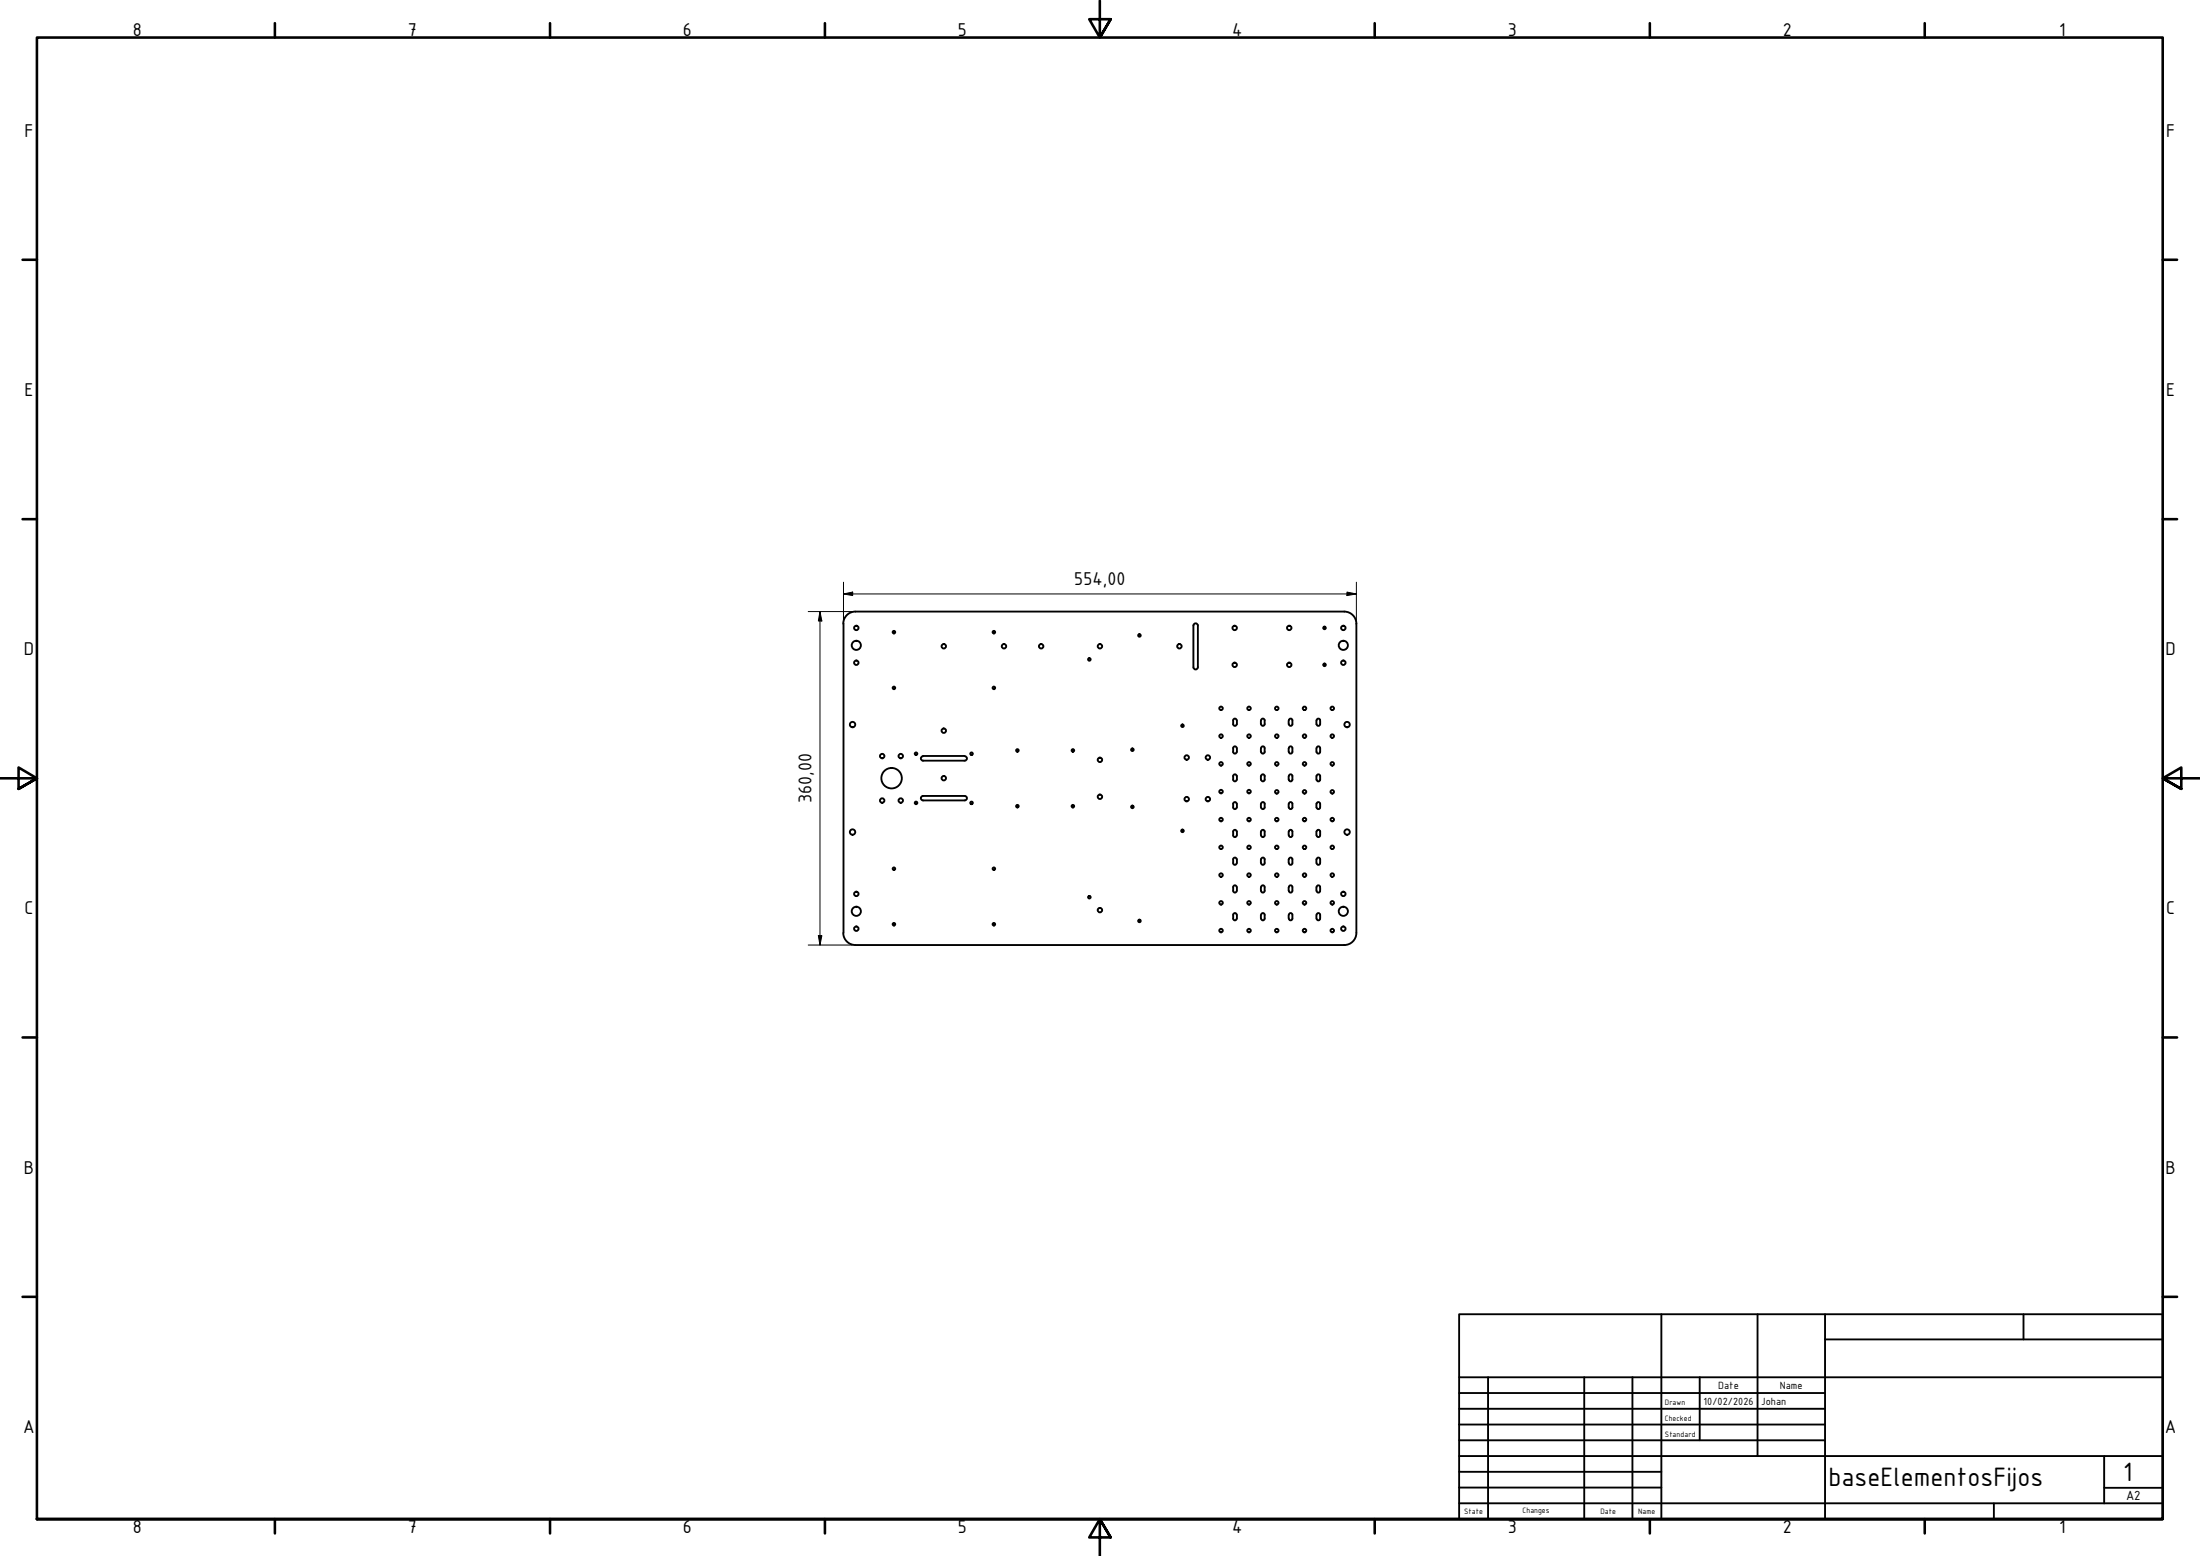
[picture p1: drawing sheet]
<svg xmlns="http://www.w3.org/2000/svg" width="594mm" height="420mm" viewBox="0 0 594 420" stroke-linecap="round" stroke-linejoin="round" font-family="sans-serif">
<!-- layer: Visible (ISO) -->
<g fill="none" stroke="#000" stroke-width=".51">
<path d="M227.8 168.4v83.5M231 165.1a3.3 3.3 0 0 0-3.3 3.3M231 165.1h132M363 165.1a3.3 3.3 0 0 1 3.3 3.3M366.3 168.4v83.5M322.3 180.2a.6 .6 0 0 0 .6 .6 .6 .6 0 0 0 .6-.6M322.3 180.1v-11.2a.6 .6 0 0 1 .6-.6 .6 .6 0 0 1 .6 .6v11.2M333 194.5a.48 .48 0 0 1 .5-.5 .48 .48 0 0 1 .4 .5M333 194.5v1.1M333 195.5a.48 .48 0 0 0 .5 .5 .48 .48 0 0 0 .4-.5M334 194.5v1.1M340.5 194.5v1.1"/>
<path d="M340.6 195.5a.48 .48 0 0 0 .4 .5 .48 .48 0 0 0 .5-.5M340.6 194.5a.48 .48 0 0 1 .4-.5 .48 .48 0 0 1 .5 .5M341.5 194.5v1.1M348 194.5v1.1M348 194.5a.48 .48 0 0 1 .5-.5 .48 .48 0 0 1 .5 .5M348 195.5a.48 .48 0 0 0 .5 .5 .48 .48 0 0 0 .5-.5M349 194.5v1.1M355.5 194.5v1.1M355.5 194.5a.48 .48 0 0 1 .5-.5 .48 .48 0 0 1 .5 .5M355.5 195.5a.48 .48 0 0 0 .5 .5 .48 .48 0 0 0 .5-.5M356.5 194.5v1.1M249.2 204.1h11.3"/>
<path d="M249.3 204.2a.6 .6 0 0 0-.6 .6 .6 .6 0 0 0 .6 .6h11.2M260.5 214.9h-11.2a.6 .6 0 0 0-.6 .6 .6 .6 0 0 0 .6 .6h11.2M260.5 204.2a.6 .6 0 0 1 .6 .6 .6 .6 0 0 1-.6 .6M260.5 214.9a.6 .6 0 0 1 .6 .6 .6 .6 0 0 1-.6 .6M333 202a.48 .48 0 0 1 .5-.5 .48 .48 0 0 1 .4 .5M333 202v1.1M333 203a.48 .48 0 0 0 .5 .5 .48 .48 0 0 0 .4-.5M333 210.5a.48 .48 0 0 0 .5 .5 .48 .48 0 0 0 .4-.5M333 218a.48 .48 0 0 0 .5 .5 .48 .48 0 0 0 .4-.5M333.9 209.6a.48 .48 0 0 0-.4-.5 .48 .48 0 0 0-.5 .5v.9M333.9 217.1a.48 .48 0 0 0-.4-.5 .48 .48 0 0 0-.5 .5v.9M334 202v1.1"/>
<path d="M334 209.5v1M334 217v1M340.5 202v1.1M340.5 209.5v1M340.5 217v1M340.6 203a.48 .48 0 0 0 .4 .5 .48 .48 0 0 0 .5-.5M340.6 210.5a.48 .48 0 0 0 .4 .5 .48 .48 0 0 0 .5-.5M340.6 218a.48 .48 0 0 0 .4 .5 .48 .48 0 0 0 .5-.5M340.6 202a.48 .48 0 0 1 .4-.5 .48 .48 0 0 1 .5 .5M340.6 209.6a.48 .48 0 0 1 .4-.5 .48 .48 0 0 1 .5 .5v.9M340.6 217.1a.48 .48 0 0 1 .4-.5 .48 .48 0 0 1 .5 .5v.9M341.5 202v1.1"/>
<path d="M348 202v1.1M348 209.5v1M348 217v1M348 202a.48 .48 0 0 1 .5-.5 .48 .48 0 0 1 .5 .5M348 209.6a.48 .48 0 0 1 .5-.5 .48 .48 0 0 1 .5 .5v.9M348 217.1a.48 .48 0 0 1 .5-.5 .48 .48 0 0 1 .5 .5v.9M348 203a.48 .48 0 0 0 .5 .5 .48 .48 0 0 0 .5-.5M348 210.5a.48 .48 0 0 0 .5 .5 .48 .48 0 0 0 .5-.5M348 218a.48 .48 0 0 0 .5 .5 .48 .48 0 0 0 .5-.5M349 202v1.1M355.5 202v1.1M355.5 209.5v1"/>
<path d="M355.5 217v1M355.5 202a.48 .48 0 0 1 .5-.5 .48 .48 0 0 1 .5 .5M355.5 209.6a.48 .48 0 0 1 .5-.5 .48 .48 0 0 1 .5 .5v.9M355.5 217.1a.48 .48 0 0 1 .5-.5 .48 .48 0 0 1 .5 .5v.9M355.5 203a.48 .48 0 0 0 .5 .5 .48 .48 0 0 0 .5-.5M355.5 210.5a.48 .48 0 0 0 .5 .5 .48 .48 0 0 0 .5-.5M355.5 218a.48 .48 0 0 0 .5 .5 .48 .48 0 0 0 .5-.5M356.5 202v1.1M333 239.5a.48 .48 0 0 1 .5-.4 .48 .48 0 0 1 .4 .4M333 239.6v.9a.48 .48 0 0 0 .5 .5 .48 .48 0 0 0 .4-.5M333.9 224.5a.48 .48 0 0 0-.4-.4 .48 .48 0 0 0-.5 .4v1a.48 .48 0 0 0 .5 .5 .48 .48 0 0 0 .4-.4M333.9 232a.48 .48 0 0 0-.4-.4 .48 .48 0 0 0-.5 .4v1a.48 .48 0 0 0 .5 .5 .48 .48 0 0 0 .4-.4"/>
<path d="M334 224.5v1M334 232v1M334 239.6v.9M340.5 224.5v1M340.5 232v1M340.5 239.6v.9M340.6 224.5a.48 .48 0 0 1 .4-.4 .48 .48 0 0 1 .5 .4v1a.48 .48 0 0 1-.5 .5 .48 .48 0 0 1-.4-.4M340.6 232a.48 .48 0 0 1 .4-.4 .48 .48 0 0 1 .5 .4v1a.48 .48 0 0 1-.5 .5 .48 .48 0 0 1-.4-.4M340.6 239.5a.48 .48 0 0 1 .4-.4 .48 .48 0 0 1 .5 .4M341.5 239.6v.9a.48 .48 0 0 1-.5 .5 .48 .48 0 0 1-.4-.5M348 224.5v1M348 232v1"/>
<path d="M348 239.6v.9M348 224.5a.48 .48 0 0 1 .5-.4 .48 .48 0 0 1 .5 .4v1a.48 .48 0 0 1-.5 .5 .48 .48 0 0 1-.5-.4M348 232a.48 .48 0 0 1 .5-.4 .48 .48 0 0 1 .5 .4v1a.48 .48 0 0 1-.5 .5 .48 .48 0 0 1-.5-.4M348 239.5a.48 .48 0 0 1 .5-.4 .48 .48 0 0 1 .5 .4M349 239.6v.9a.48 .48 0 0 1-.5 .5 .48 .48 0 0 1-.5-.5M355.5 224.5v1M355.5 232v1M355.5 239.6v.9M355.5 224.5a.48 .48 0 0 1 .5-.4 .48 .48 0 0 1 .5 .4v1a.48 .48 0 0 1-.5 .5 .48 .48 0 0 1-.5-.4M355.5 232a.48 .48 0 0 1 .5-.4 .48 .48 0 0 1 .5 .4v1a.48 .48 0 0 1-.5 .5 .48 .48 0 0 1-.5-.4M355.5 239.5a.48 .48 0 0 1 .5-.4 .48 .48 0 0 1 .5 .4M356.5 239.6v.9a.48 .48 0 0 1-.5 .5 .48 .48 0 0 1-.5-.5"/>
<path d="M227.7 251.9a3.3 3.3 0 0 0 3.3 3.3M231 255.2h132M333 247a.48 .48 0 0 1 .5-.5 .48 .48 0 0 1 .4 .5M333 247.1v.9a.48 .48 0 0 0 .5 .5 .48 .48 0 0 0 .4-.5M334 247.1v.9M340.5 247.1v.9M340.6 247a.48 .48 0 0 1 .4-.5 .48 .48 0 0 1 .5 .5M341.5 247.1v.9a.48 .48 0 0 1-.5 .5 .48 .48 0 0 1-.4-.5M348 247.1v.9M348 247a.48 .48 0 0 1 .5-.5 .48 .48 0 0 1 .5 .5M349 247.1v.9a.48 .48 0 0 1-.5 .5 .48 .48 0 0 1-.5-.5M355.5 247.1v.9"/>
<path d="M355.5 247a.48 .48 0 0 1 .5-.5 .48 .48 0 0 1 .5 .5M356.5 247.1v.9a.48 .48 0 0 1-.5 .5 .48 .48 0 0 1-.5-.5M366.3 251.9a3.3 3.3 0 0 1-3.3 3.3"/>
<circle cx="231.2" cy="174.3" r="1.24"/>
<circle cx="231.2" cy="179" r=".6"/>
<circle cx="231.2" cy="169.6" r=".6"/>
<circle cx="241.4" cy="170.7" r=".35"/>
<circle cx="254.9" cy="174.5" r=".6"/>
<circle cx="268.4" cy="170.7" r=".35"/>
<circle cx="271.1" cy="174.5" r=".6"/>
<circle cx="281.1" cy="174.5" r=".6"/>
<circle cx="294.2" cy="178.1" r=".35"/>
<circle cx="297" cy="174.5" r=".6"/>
<circle cx="307.7" cy="171.6" r=".35"/>
<circle cx="318.5" cy="174.5" r=".6"/>
<circle cx="333.4" cy="179.5" r=".6"/>
<circle cx="333.4" cy="169.6" r=".6"/>
<circle cx="348.1" cy="179.5" r=".6"/>
<circle cx="348.1" cy="169.6" r=".6"/>
<circle cx="357.7" cy="179.5" r=".35"/>
<circle cx="357.7" cy="169.6" r=".35"/>
<circle cx="362.7" cy="174.3" r="1.24"/>
<circle cx="362.7" cy="169.6" r=".6"/>
<circle cx="362.7" cy="179" r=".6"/>
<circle cx="230.2" cy="195.7" r=".73"/>
<circle cx="241.4" cy="185.7" r=".35"/>
<circle cx="254.9" cy="197.3" r=".6"/>
<circle cx="268.4" cy="185.7" r=".35"/>
<circle cx="319.3" cy="196" r=".35"/>
<circle cx="329.7" cy="191.3" r=".48"/>
<circle cx="329.7" cy="198.8" r=".48"/>
<circle cx="337.3" cy="191.3" r=".48"/>
<circle cx="337.3" cy="198.8" r=".48"/>
<circle cx="344.8" cy="191.3" r=".48"/>
<circle cx="344.8" cy="198.8" r=".48"/>
<circle cx="352.3" cy="198.8" r=".48"/>
<circle cx="352.3" cy="191.3" r=".48"/>
<circle cx="359.8" cy="198.8" r=".48"/>
<circle cx="359.8" cy="191.3" r=".48"/>
<circle cx="363.8" cy="195.7" r=".73"/>
<circle cx="238.2" cy="216.2" r=".6"/>
<circle cx="238.2" cy="204.2" r=".6"/>
<circle cx="240.8" cy="210.1" r="2.76"/>
<circle cx="243.2" cy="204.2" r=".6"/>
<circle cx="243.2" cy="216.2" r=".6"/>
<circle cx="247.4" cy="216.8" r=".35"/>
<circle cx="247.4" cy="203.5" r=".35"/>
<circle cx="254.9" cy="210.1" r=".6"/>
<circle cx="262.4" cy="216.8" r=".35"/>
<circle cx="262.4" cy="203.5" r=".35"/>
<circle cx="274.7" cy="202.6" r=".35"/>
<circle cx="274.7" cy="217.7" r=".35"/>
<circle cx="289.7" cy="217.7" r=".35"/>
<circle cx="289.7" cy="202.6" r=".35"/>
<circle cx="297" cy="215.1" r=".6"/>
<circle cx="297" cy="205.2" r=".6"/>
<circle cx="305.8" cy="202.4" r=".35"/>
<circle cx="305.8" cy="217.9" r=".35"/>
<circle cx="320.5" cy="215.8" r=".6"/>
<circle cx="320.5" cy="204.5" r=".6"/>
<circle cx="326.2" cy="215.8" r=".6"/>
<circle cx="326.2" cy="204.5" r=".6"/>
<circle cx="329.7" cy="213.8" r=".48"/>
<circle cx="329.7" cy="206.3" r=".48"/>
<circle cx="337.3" cy="206.3" r=".48"/>
<circle cx="337.3" cy="213.8" r=".48"/>
<circle cx="344.8" cy="206.3" r=".48"/>
<circle cx="344.8" cy="213.8" r=".48"/>
<circle cx="352.3" cy="206.3" r=".48"/>
<circle cx="352.3" cy="213.8" r=".48"/>
<circle cx="359.8" cy="213.8" r=".48"/>
<circle cx="359.8" cy="206.3" r=".48"/>
<circle cx="230.2" cy="224.7" r=".73"/>
<circle cx="241.4" cy="234.6" r=".35"/>
<circle cx="268.4" cy="234.6" r=".35"/>
<circle cx="319.3" cy="224.4" r=".35"/>
<circle cx="329.7" cy="236.3" r=".48"/>
<circle cx="329.7" cy="221.3" r=".48"/>
<circle cx="329.7" cy="228.8" r=".48"/>
<circle cx="337.3" cy="236.3" r=".48"/>
<circle cx="337.3" cy="221.3" r=".48"/>
<circle cx="337.3" cy="228.8" r=".48"/>
<circle cx="344.8" cy="228.8" r=".48"/>
<circle cx="344.8" cy="221.3" r=".48"/>
<circle cx="344.8" cy="236.3" r=".48"/>
<circle cx="352.3" cy="228.8" r=".48"/>
<circle cx="352.3" cy="236.3" r=".48"/>
<circle cx="352.3" cy="221.3" r=".48"/>
<circle cx="359.8" cy="228.8" r=".48"/>
<circle cx="359.8" cy="221.3" r=".48"/>
<circle cx="359.8" cy="236.3" r=".48"/>
<circle cx="363.8" cy="224.7" r=".73"/>
<circle cx="231.2" cy="246.1" r="1.24"/>
<circle cx="231.2" cy="241.4" r=".6"/>
<circle cx="231.2" cy="250.8" r=".6"/>
<circle cx="241.4" cy="249.6" r=".35"/>
<circle cx="268.4" cy="249.6" r=".35"/>
<circle cx="294.2" cy="242.3" r=".35"/>
<circle cx="297" cy="245.8" r=".6"/>
<circle cx="307.7" cy="248.7" r=".35"/>
<circle cx="329.7" cy="243.8" r=".48"/>
<circle cx="329.7" cy="251.3" r=".48"/>
<circle cx="337.3" cy="251.3" r=".48"/>
<circle cx="337.3" cy="243.8" r=".48"/>
<circle cx="344.8" cy="243.8" r=".48"/>
<circle cx="344.8" cy="251.3" r=".48"/>
<circle cx="352.3" cy="243.8" r=".48"/>
<circle cx="352.3" cy="251.3" r=".48"/>
<circle cx="359.8" cy="243.8" r=".48"/>
<circle cx="359.8" cy="251.3" r=".48"/>
<circle cx="362.7" cy="246.1" r="1.24"/>
<circle cx="362.7" cy="250.8" r=".6"/>
<circle cx="362.7" cy="241.4" r=".6"/>
</g>
<!-- layer: Border (ISO) -->
<g fill="none" stroke="#000" stroke-width=".7">
<path d="M74.2 6.3v3.8M148.5 6.3v3.8M222.8 6.3v3.8M297 .2v9.9l-2.9-4.9h5.8l-2.9 4.9 2.9-4.9M371.2 6.3v3.8M445.5 6.3v3.8M519.7 6.3v3.8M6.1 70.1h3.9M584 70.1h3.9M6.1 140.2h3.9M584 140.2h3.9M0 210.2h10l-5-3v5.8l5-2.8-5 2.8"/>
<path d="M594 210.2h-10l5-3v5.8l-5-2.8 5 2.8M6.1 280.1h3.9M584 280.1h3.9M6.1 350.2h3.9M584 350.2h3.9M10 410.2v-400.1h574v400.1h-574h574M74.2 410.2v3.9M148.5 410.2v3.9M222.8 410.2v3.9M299.9 415.1l-2.9-4.9 2.9 4.9h-5.8l2.9-4.9v10M371.2 410.2v3.9M445.5 410.2v3.9"/>
<path d="M519.7 410.2v3.9"/>
</g>
<!-- layer: Title (ISO) -->
<g fill="none" stroke="#000" stroke-width=".51">
<path d="M394 354.9h190v55.3h-190zM448.6 354.9v55.3M474.6 354.9v38.3M492.8 354.9v55.3M546.4 354.9v6.8M394 376.2h98.8M394 371.9h190M401.8 371.9v38.3M427.8 371.9v38.3M440.8 371.9v38.3M459 371.9v17M492.8 361.7h91.2"/>
<path d="M394 380.4h98.8M394 384.7h98.8M394 388.9h98.8M394 393.2h190M394 397.4h54.6M568.2 393.2v12.7M394 405.9h190M394 401.7h54.6M538.4 405.9v4.3M568.2 401.7h15.8"/>
</g>
<!-- layer: Dimension (ISO) -->
<path d="M227.8 157.2v10.4M363.7 159.9l2.6 .5-2.6 .4zM366.3 157.2v10.4M218.2 165.1h12M221.4 165.1l.5 2.6h-.9zM221.4 165.1v90.1M227.8 160.4l2.5-.5v.9zM227.8 160.4h138.5M218.2 255.2h12M221 252.6h.9l-.5 2.6z" fill="none" stroke="#000" stroke-width=".27"/>
<path d="M227.8 160.4l2.5-.5v.9zM221.4 165.1l.5 2.6h-.9zM363.7 159.9l2.6 .5-2.6 .4zM221 252.6h.9l-.5 2.6z" fill="#000"/>
<g font-size="7.7">
<text x="493.8" y="401.3">baseElementosFijos</text>
<text x="573.3" y="400">1</text>
</g>
<g font-size="5.4">
<text x="35.9" y="9.8">8</text>
<text x="110.2" y="9.8">7</text>
<text x="184.4" y="9.8">6</text>
<text x="258.6" y="9.8">5</text>
<text x="332.7" y="9.8">4</text>
<text x="407.2" y="9.8">3</text>
<text x="481.4" y="9.8">2</text>
<text x="556" y="9.8">1</text>
<text x="6.6" y="36.9">F</text>
<text x="584.9" y="36.9">F</text>
<text x="6.6" y="106.9">E</text>
<text x="584.9" y="106.9">E</text>
<text x="290.1" y="158">554,00</text>
<text x="6.5" y="176.9">D</text>
<text x="584.8" y="176.9">D</text>
<text x="219.1" y="216.9" transform="rotate(-90 219.1 216.9)">360,00</text>
<text x="6.6" y="246.9">C</text>
<text x="584.9" y="246.9">C</text>
<text x="6.5" y="316.9">B</text>
<text x="584.8" y="316.9">B</text>
<text x="6.3" y="386.9">A</text>
<text x="584.6" y="386.9">A</text>
<text x="35.9" y="414.1">8</text>
<text x="110.2" y="414.1">7</text>
<text x="184.4" y="414.1">6</text>
<text x="258.6" y="414.1">5</text>
<text x="332.7" y="414.1">4</text>
<text x="407.2" y="414.1">3</text>
<text x="481.4" y="414.1">2</text>
<text x="556" y="414.1">1</text>
</g>
<text font-size="3.9" x="574.1" y="405.1">A2</text>
<g font-size="3">
<text x="464" y="375.1">Date</text>
<text x="480.6" y="375.1">Name</text>
<text x="460" y="379.4">10/02/2026</text>
<text x="475.6" y="379.4">Johan</text>
</g>
<g font-size="2.3">
<text x="449.6" y="379.4">Drawn</text>
<text x="449.6" y="383.6">Checked</text>
<text x="449.6" y="387.9">Standard</text>
<text x="395.4" y="408.8">State</text>
<text x="411.1" y="408.5">Changes</text>
<text x="432.2" y="408.8">Date</text>
<text x="442.4" y="408.8">Name</text>
</g>
</svg>
